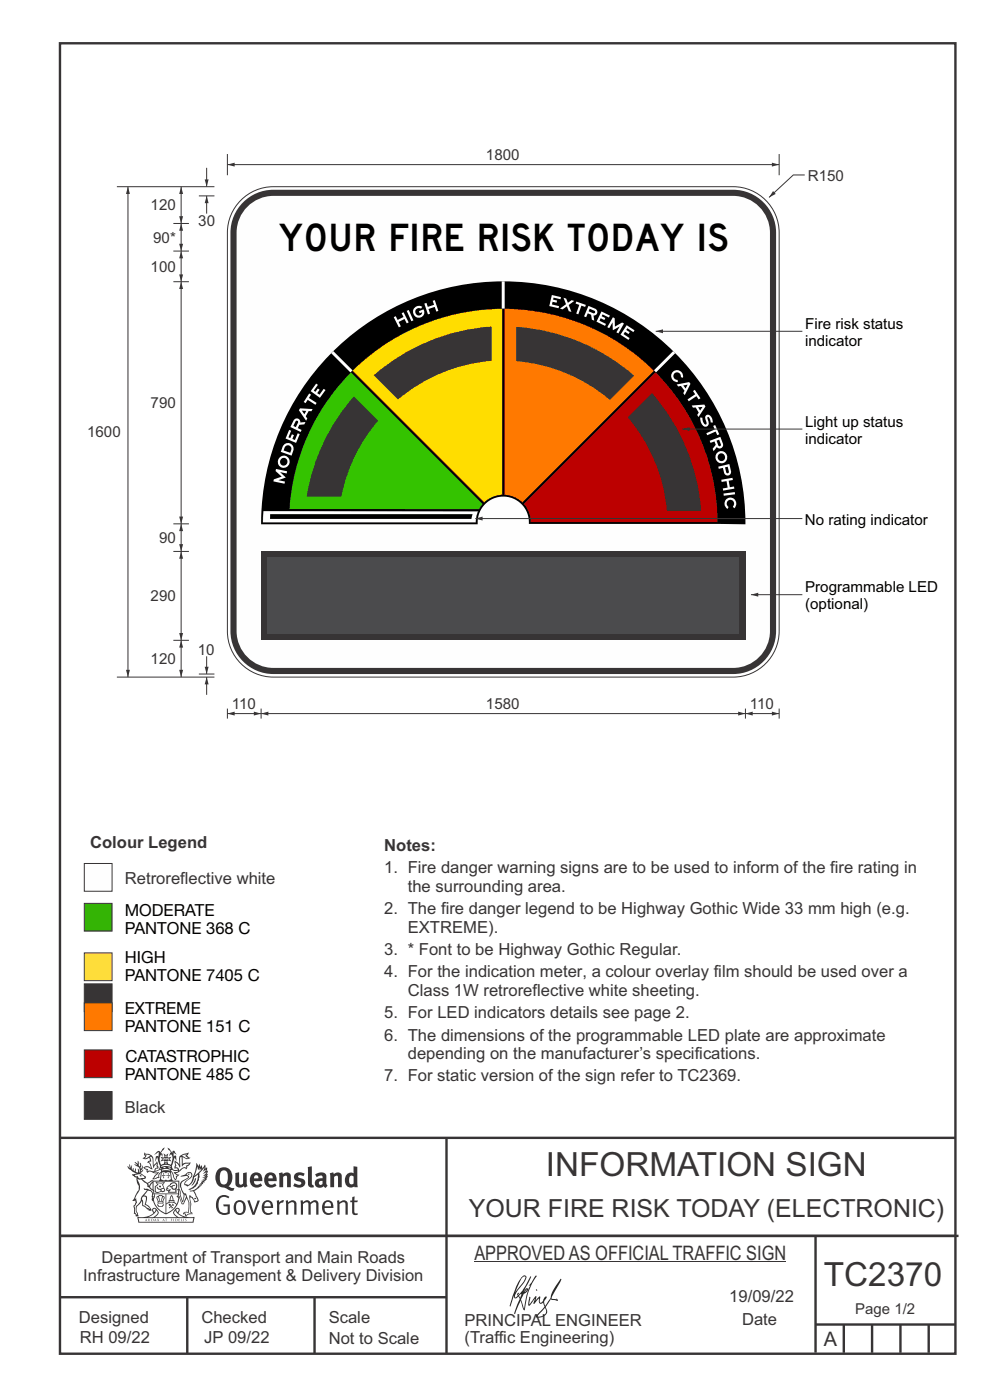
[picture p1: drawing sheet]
<svg xmlns="http://www.w3.org/2000/svg" width="210mm" height="297mm" viewBox="0 0 210 297" stroke-linecap="round" stroke-linejoin="round" font-family="sans-serif">
<path d="M17.9 208.7h5.9v5.9h-5.9z" fill-rule="evenodd" fill="#373435" stroke="#373435" stroke-width=".21"/>
<g fill="none" stroke="#373435" stroke-width=".51">
<path d="M12.7 9.2h190v278h-190zM12.7 241.4h190M94.7 241.4v45.8M12.7 275.2h82M12.7 262.2h190.1M39.7 275.2v12M66.7 275.2v12M173 262.1v24.9M173 281h29.6M179 281v6M185 281v6M191 281v6"/>
<path d="M197 281v6"/>
</g>
<g fill="#373435">
<path d="M47 248.4a2.55 2.55 0 0 0 0 2.7l.3 .2a.81 .81 0 0 0 1-1v-.5a1.04 1.04 0 0 0-1.1-1.5zM46.3 248.1a1.82 1.82 0 0 1 2.1-.2 1.82 1.82 0 0 1 .9 1.8 2.29 2.29 0 0 1-.8 2l.7 .3h.5l-.2 .6a2.87 2.87 0 0 1-2-.7 2.12 2.12 0 0 1-1.7-3.1z" fill-rule="evenodd"/>
<path d="M49.9 248.9l.8-.2v2a.46 .46 0 0 0 .3 .6 .46 .46 0 0 0 .6-.3v-2.1l.7-.2v2.4l.2 .5-.5 .3-.3-.3a1.02 1.02 0 0 1-1.2 .3 1.02 1.02 0 0 1-.6-1.1z" fill-rule="evenodd"/>
<path d="M54 249.5l-.1 .5h.9a.49 .49 0 0 0-.2-.6 .49 .49 0 0 0-.6 .1zM53.4 249.1a1.34 1.34 0 0 1 1.6-.2 1.34 1.34 0 0 1 .6 1.5v.2h-1.7a.77 .77 0 0 0 .5 .8 .77 .77 0 0 0 .9-.4l.3 .5a1.59 1.59 0 0 1-2 .2 1.59 1.59 0 0 1-.5-2.1z" fill-rule="evenodd"/>
<path d="M57 249.5l-.1 .5h1a.49 .49 0 0 0-.2-.6 .49 .49 0 0 0-.7 .1zM56.4 249.1a1.34 1.34 0 0 1 1.6-.2 1.34 1.34 0 0 1 .7 1.5v.2h-1.8a.77 .77 0 0 0 .5 .8 .77 .77 0 0 0 .9-.4l.4 .5a1.59 1.59 0 0 1-2.1 .2 1.59 1.59 0 0 1-.5-2.1z" fill-rule="evenodd"/>
<path d="M59.2 248.9l.7-.2 .1 .4a.95 .95 0 0 1 1-.3 .95 .95 0 0 1 .7 .8v2.3h-.8v-2.3a.46 .46 0 0 0-.8 .1v2.2h-.8z" fill-rule="evenodd"/>
<path d="M62.6 249.1a1.75 1.75 0 0 1 2-.1l-.2 .5-.6-.2a.43 .43 0 0 0-.6 .3l.4 .3a1.04 1.04 0 0 1 1.2 1.1 1.04 1.04 0 0 1-1.4 1l-1.2-.4 .3-.6 1 .4 .4-.4a.88 .88 0 0 0-1-.5l-.4-.2-.1-.4z" fill-rule="evenodd"/>
<path d="M65.3 247.6l.8-.2 .1 3.8 .3 .2 .1 .4a.88 .88 0 0 1-1 0 .88 .88 0 0 1-.3-1z" fill-rule="evenodd"/>
<path d="M67.8 250.6a.43 .43 0 0 0-.1 .7 .43 .43 0 0 0 .7-.1v-.7zM66.8 249.1a1.7 1.7 0 0 1 2.4 .1v1.9l.3 .4-.4 .5-.5-.4a1.03 1.03 0 0 1-1.7-.1 1.03 1.03 0 0 1 .8-1.5h.7v-.4a.8 .8 0 0 0-1.2 .1z" fill-rule="evenodd"/>
<path d="M70 248.9l.7-.2 .1 .4a.95 .95 0 0 1 1-.3 .95 .95 0 0 1 .7 .8v2.3h-.8v-2.3a.46 .46 0 0 0-.8 .1v2.2h-.8z" fill-rule="evenodd"/>
<path d="M74.3 249.5a1.48 1.48 0 0 0 0 1.7h.5l.2-.1v-1.5l-.3-.2zM75 247.4l.8 .1 .1 4.4h-.7l-.1-.2a1.26 1.26 0 0 1-1.4 0 1.26 1.26 0 0 1-.5-1.3 1.29 1.29 0 0 1 .4-1.4 1.29 1.29 0 0 1 1.4-.1z" fill-rule="evenodd"/>
<path d="M46.4 253.9a1.72 1.72 0 0 1 2.3 0l-.3 .3a1.24 1.24 0 0 0-1.4-.2 1.24 1.24 0 0 0-.6 1.4 1.49 1.49 0 0 0 1.2 1.9l.7-.1v-1.3h-.8l-.1-.4h1.3v1.9a1.93 1.93 0 0 1-2.2 0 1.93 1.93 0 0 1-.7-2.2l.2-.8z" fill-rule="evenodd"/>
<path d="M50.4 255.1a1.65 1.65 0 0 0 .2 2.2 .99 .99 0 0 0 1-1.4 .78 .78 0 0 0-.4-.8 .78 .78 0 0 0-.8 0zM50 254.9a1.33 1.33 0 0 1 1.6-.1 1.33 1.33 0 0 1 .5 1.4 1.31 1.31 0 0 1-1.3 1.6 1.31 1.31 0 0 1-1.2-1.6v-.6z" fill-rule="evenodd"/>
<path d="M52.5 254.7l.4-.1 .9 2.6 .8-2.5h.5l-1.1 3h-.5z" fill-rule="evenodd"/>
<path d="M56.3 255.2l-.2 .7h1.3a.7 .7 0 0 0-.3-.8 .7 .7 0 0 0-.8 .1zM55.9 255a1.22 1.22 0 0 1 1.5-.2 1.22 1.22 0 0 1 .5 1.5h-1.8a.93 .93 0 0 0 .5 1 .93 .93 0 0 0 1.1-.2l.2 .3a1.43 1.43 0 0 1-1.8 .1 1.43 1.43 0 0 1-.6-1.7z" fill-rule="evenodd"/>
<path d="M58.7 254.7l.4-.1 .1 .5 .4-.4 .6-.1-.2 .5a.66 .66 0 0 0-.8 .7v1.9h-.4z" fill-rule="evenodd"/>
<path d="M60.6 254.7l.4-.1 .1 .5a.94 .94 0 0 1 1-.5 .94 .94 0 0 1 .8 .8v2.3h-.5l-.1-2.5a.81 .81 0 0 0-1.2 .3v2.2h-.4z" fill-rule="evenodd"/>
<path d="M63.7 254.7l.5-.1 .1 .5 .4-.3a.78 .78 0 0 1 1.1 .3 .9 .9 0 0 1 1-.5 .9 .9 0 0 1 .8 .8v2.3h-.5l-.1-2.5a.67 .67 0 0 0-1.1 .3v2.2h-.5v-2.4l-.4-.3-.7 .4v2.3h-.5z" fill-rule="evenodd"/>
<path d="M69 255.2l-.1 .7h1.3a.7 .7 0 0 0-.3-.8 .7 .7 0 0 0-.9 .1zM68.7 255a1.22 1.22 0 0 1 1.5-.2 1.22 1.22 0 0 1 .5 1.5h-1.8a.93 .93 0 0 0 .4 1 .93 .93 0 0 0 1.2-.2l.1 .3a1.44 1.44 0 0 1-1.7 .1 1.44 1.44 0 0 1-.6-1.7z" fill-rule="evenodd"/>
<path d="M71.4 254.7l.5-.1 .1 .5a.94 .94 0 0 1 1-.5 .94 .94 0 0 1 .8 .8v2.3h-.5l-.1-2.5a.81 .81 0 0 0-1.2 .3v2.2h-.4z" fill-rule="evenodd"/>
<path d="M74.7 253.9l.5-.1v.9h.7l-.1 .3h-.6v2.2l.1 .2h.5l.1 .3a.75 .75 0 0 1-1.2-.6v-2.1h-.4v-.3h.4z" fill-rule="evenodd"/>
<path d="M30.8 244.9l1.1 .3-.9 .5h-.4l.6-.5zM31.8 245.4h.2a2.44 2.44 0 0 1 .4 1.9l.1 .5 .7-1-.1 .6 .3 .3a.57 .57 0 0 0-.6 .7l-1-.1-.5 .2 .2-.5-.8-.3 .7-.1 .9 .5 .1-.1-.6-1.3-.2-.2h.5zM30.7 244.4l-.1 .5 .2 .4-.6 .4a1.04 1.04 0 0 0 1.4-.1l.2 .6-.3 .1-.2 .4a.94 .94 0 0 1 .8 1.1l-.2-.1a1.16 1.16 0 0 0-1.5-.1l.3 .4 .4 .2 .1 .5 .2 .1 .1-.2a.94 .94 0 0 1 1.1 .2l.8 .1-1.2 1.2a1.13 1.13 0 0 0 1.2-.2l.4-.1-.1-.4 .5-.8a.83 .83 0 0 0-.6 1.1l-.3-.1-.7 .4 1.1-1.4-.5 .1-.5-.1 1.3-.5-.1-.1-.9 .4v-.3l.2-.2 .3 .1 .1-.3-.2-.4v-.6l-.1-.4-.7 1v-.7a1.42 1.42 0 0 0-1.6-1.8z" fill-rule="evenodd"/>
<path d="M38.5 245.2l.5-.2 .7-.1-.6 .3 .8 .5h-.3zM38.3 245.5l.2-.1 .1 2a1.69 1.69 0 0 1 1.6-.6l-.8 .5 .1 .5a1.1 1.1 0 0 0-1.5 .6l-.1-.5-.2-.2h-.5l.3-.4-.3-.7a1.42 1.42 0 0 1 .8 1.1l.2-.1zM37.1 246.2l.1 1-.2 .3 .1 .4h.5l.1 .2a.96 .96 0 0 1-1.1-.1l-.1 .1a1.06 1.06 0 0 0 1.3 .2v.1a.72 .72 0 0 1-1 .2l.3 .5 .6 .2-.4 .2-.1 .6-.2-.3-.4-1.1-.4-.4 .4 .9a1.54 1.54 0 0 0 .7 1.2l.2-.3a.58 .58 0 0 1 .4-.8l.2-.1h-.3l-.5-.3 .9-.5a.93 .93 0 0 1 1.2-.5v.2l.2-.2 .1-.5a.99 .99 0 0 0 .7-.8l-1.3 .1-.3 .2-.1-1.4 .9 .4 .9-.3h-.4l-.5-.4 .4-.7-.6 .2a1.46 1.46 0 0 0-1.4 2.1v.4l-.2-.4z" fill-rule="evenodd"/>
<path d="M35.6 248.9l.2 .1-.1 .3 .4 .1h-.4v.6l-.1-.6h-.3l.3-.1z" fill-rule="evenodd"/>
<path d="M34.6 248.9l.2 .1v.3l.3 .1h-.3l-.1 .6v-.6h-.4l.4-.1z" fill-rule="evenodd"/>
<path d="M34.3 248.8a.57 .57 0 0 1 .9 .2 .57 .57 0 0 1 .9-.2l.2 1.4h-.2a.57 .57 0 0 1-.9 0 .69 .69 0 0 1-1.1 0zM34.2 248.1l-.3 2.1-.2 .4h3l-.2-.4-.3-2.1h-.2v.2l-.8-.1-.8 .1v-.2z" fill-rule="evenodd"/>
<path d="M34.2 252.4a.3 .3 0 0 0 .6 0 .3 .3 0 0 0-.6 0zM33.3 250.9l.3 .3-.3 .4a.79 .79 0 0 0 0 1.3l.8-.2-.1-.3a.55 .55 0 0 1-.7-.6l.1-.1 .2 .3 .3 .2 .8-.2-.4-.7 .4-.4-.7 .2zM33 250.7l1.1 .2 .9-.2-.4 .6 .4 1.2a.56 .56 0 0 1-.8 .3l-.2 .1a.73 .73 0 0 1-.9 .1 .73 .73 0 0 1-.3-1v-.4l.6-.4z" fill-rule="evenodd"/>
<path d="M35.6 251.8l.7-.4a.58 .58 0 0 1 1-.1 .58 .58 0 0 1-.4 .9l-.3-.3a.43 .43 0 0 1 .6-.4 .57 .57 0 0 0-.8 .2l-.2-.1-.3 .1 .4 .2a.55 .55 0 0 0 .9 .4v.5h-1.3l.3-.4-.1-.1-.6 .1 .2-.3-.2-.1zM35.4 251.8l-.1 .2a.39 .39 0 0 0 .2 .6h.3l-.2 .4h1.9l-.1-.8a.86 .86 0 0 0-.1-1.3 .86 .86 0 0 0-1.3 .4z" fill-rule="evenodd"/>
<path d="M36 254.8h.8v.2h-.8zM36.4 253.8l.2 .8h-.4zM36.4 253.5l-.3 .5-.1 .6h-.2v.4l-.7 .4 .2 .1a1.48 1.48 0 0 1 2.1 .2l.2-.1-.6-.5v-.5h-.2l-.1-.6z" fill-rule="evenodd"/>
<path d="M35.8 255.4l.4 .1 .1 .3 .3-.2-.2-.2a.38 .38 0 0 1 .5 .5l-.2-.2-.3 .2 .3 .2-.3 .3-.1-.4-.4 .4-.1-.2 .4-.3-.1-.1-.2 .1z" fill-rule="evenodd"/>
<path d="M34.5 254h.2v.2l-.2 .6h-.2zM33.6 255.3h.9v.2a.55 .55 0 0 1-.8 .4v-.2l-.2-.1zM33.4 254h.2l.2 .8h-.2zM33.6 255l.8-.1 .1 .2h-.8zM33.8 253.7h.5l-.2 1.1h-.1zM33.3 253.8l-.1 .3 .3 1.1a.48 .48 0 0 0-.1 .6 .48 .48 0 0 0 .5 .2h.5a.49 .49 0 0 0 .2-.8l.3-1.1-.1-.3a1.42 1.42 0 0 0-1.5 0z" fill-rule="evenodd"/>
<path d="M33.7 251.5l.4 .1 .1 .3h-.3z" fill-rule="evenodd"/>
<path d="M41.3 250.1l.3-.2-.2 .8-.6 .8h-.2l.5-.7z" fill-rule="evenodd"/>
<path d="M39.7 249l.3-.2 .5 .2a.88 .88 0 0 1-.6 1.1 1.22 1.22 0 0 0-.8 1.3l.5 .2a.72 .72 0 0 0 .9-.4l.5-.8 .2-.6 .8-.6v.2a2.85 2.85 0 0 1-2 2.9l.1 .1a2.13 2.13 0 0 0 1.9-1.5v-.3a2.01 2.01 0 0 0 .3-1.7l1.1-1.3-.4 1 .7-.5-.7 1 .8-.4-.8 .8 .7-.2-.9 .6 .8-.1-.8 .4h.7l-.8 .3 .3 .2h-.4l.2 .3h-.4l.2 .3h-.4l.1 .2h-.1a2.16 2.16 0 0 1-2 1.1l.1 .2 .4-.1a.76 .76 0 0 1 .7 .8l.5 1.2-.6 .2a1.45 1.45 0 0 0-1.1-1.3l.2 1.8-.1 1.8 .4 .3a1.07 1.07 0 0 0-1.2 .4v-.3l-.5-.2a.87 .87 0 0 1 1.1-.1v-.7a4.4 4.4 0 0 0-.6-3.1l-.1-.3h-.2a2.16 2.16 0 0 1-.7-2.2l.3-.4 1.2-.7a.55 .55 0 0 0-.4-.8zM37.8 252.4a.76 .76 0 0 1 .3 1.1l.6 1.6 .4-1.7 .2 .1a.61 .61 0 0 1-.1 .9l-.3 .8-.2 .1-.7-1.6-.3 .1a1.18 1.18 0 0 0 .1-1.4zM41.8 247.5l.2 .7 .3-.5v.6l.4-.5a1.9 1.9 0 0 1-1.2 1.4l-.3 .3zM38.2 249.6l1.4-.2 .2 .2v.3l-.5 .2a1.26 1.26 0 0 0-.9 1.9l.2 .7a1.84 1.84 0 0 1 .1 2.1l-.4-1.4a.96 .96 0 0 0-.4-1.2l-.4 .2a.78 .78 0 0 1 0 1.3l.1 .3h.4l.4 1.1a.38 .38 0 0 0 .2 .4 .38 .38 0 0 0 .4-.1l.6-1.2a2.94 2.94 0 0 1 .4 2.5l-.1 .4h-.8l-.3 .4v.2l.4-.1 .1 .4 .2 .1a1.02 1.02 0 0 1 1.3-.5v-.4l-.3-.1 .1-1.8-.3-1.3h.1a1.14 1.14 0 0 1 .8 1 .63 .63 0 0 0 .8-.2 .63 .63 0 0 0-.2-.9l-.6-1.2 .9-.6 .2-.4h.3l-.1-.2h.4l-.1-.3h.3l-.1-.3 .5-.1-.2-.2 .6-.4v-.2h-.2l.4-.5h-.3l.3-.5-.4 .1 .4-.5v-.3l-.3 .2 .2-.7-.1-.2-.4 .3v-.8l-.6 .8-.2-.8-.2 .5-.3-.7-.1 .6-.5-.8-.1 1.4-.6 1.8a1.81 1.81 0 0 1-1 1.5l-.6-.2a1.75 1.75 0 0 1 1.1-1.2 .75 .75 0 0 0 .1-1.3 .75 .75 0 0 0-1.2 .4z" fill-rule="evenodd"/>
<path d="M41.2 254.1h.3l.2 .2-.4 .1z" fill-rule="evenodd"/>
<path d="M29.4 258.4h11.6l-.1 .8h-11.4zM31.3 258.2l.5-.1a2.48 2.48 0 0 0 1.4-1.3l.3 .5-.5 .6-.5 .3zM32.5 256.6l.3-.2 .2 .1-.3 .7zM37.2 256.8a2.65 2.65 0 0 0 1.8 1.4h-1.1l-.5-.3-.5-.6zM37.4 256.5l.2-.1 .3 .2-.3 .6zM29.2 258.2l.1 1.2h11.8l.2-1.1-.2-.1a4.1 4.1 0 0 1-3.3-.9l.3-.4-.1-.6a1.06 1.06 0 0 0-1.3 1l.2 .4 .6 .5h-4.7l.3-.1a.84 .84 0 0 0 .6-.8 .84 .84 0 0 0-.5-.8l-.3-.2h-.5l-.1 .6 .3 .4a4.2 4.2 0 0 1-3.4 .9z" fill-rule="evenodd"/>
<path d="M31 258.7l.1 .2h-.2zM31 258.5l-.3 .6 .4-.2 .2 .2z" fill-rule="evenodd"/>
<path d="M31.3 258.6h.3v.4a.25 .25 0 0 0 .2-.1 .25 .25 0 0 0-.1-.3h.1a.29 .29 0 0 1 0 .4 .29 .29 0 0 1-.4 0 .29 .29 0 0 1 0-.4z" fill-rule="evenodd"/>
<path d="M32.2 258.6a.22 .22 0 0 1 .3 .2 .22 .22 0 0 1-.3 .2zM32 258.6l.1 .4a.33 .33 0 0 0 .4 0 .33 .33 0 0 0 0-.4 .33 .33 0 0 0-.5 0z" fill-rule="evenodd"/>
<path d="M32.9 258.7l.1 .2h-.2zM32.9 258.5l-.2 .6 .3-.2 .2 .2z" fill-rule="evenodd"/>
<path d="M33.3 258.6h.2l.1 .1 .2-.1-.2 .2 .2 .3-.3-.3-.1 .3h-.1l.2-.3z" fill-rule="evenodd"/>
<path d="M34.7 258.7l.1 .2h-.2zM34.7 258.5l-.3 .6 .4-.2 .2 .2z" fill-rule="evenodd"/>
<path d="M35 258.5h.5l-.2 .1v.5h-.2l.1-.5z" fill-rule="evenodd"/>
<path d="M36.2 258.6l.3-.1-.1 .1v.2h.1h-.1v.3h-.2z" fill-rule="evenodd"/>
<path d="M36.7 258.6h.2v.5h-.2z" fill-rule="evenodd"/>
<path d="M37.3 258.6a.22 .22 0 0 1 .3 .2 .22 .22 0 0 1-.3 .2zM37.1 258.6v.4a.33 .33 0 0 0 .5 0 .33 .33 0 0 0 0-.4 .33 .33 0 0 0-.5 0z" fill-rule="evenodd"/>
<path d="M37.8 258.6l.4-.1-.2 .1v.2h.1h-.1v.2l.2 .1h-.4z" fill-rule="evenodd"/>
<path d="M38.4 258.6h.2l-.1 .4 .2 .1h-.3z" fill-rule="evenodd"/>
<path d="M38.9 258.6h.2v.5h-.2z" fill-rule="evenodd"/>
<path d="M39.3 258.6h.2h-.1l.2 .3-.2 .2-.1-.1v-.1l.2 .1z" fill-rule="evenodd"/>
<path d="M34.2 247.4a1.51 1.51 0 0 1 2 .2 2.67 2.67 0 0 0-2.1 0zM35.7 247.6l.4 .1 .1 .3-.4-.1zM34.6 247.6h.5l.1 .2h-.4zM34 247.8l.3 .2h-.3zM34.9 246.9l.3-.2 .3 .2zM34.9 245.6l.2 .1v.3h-.2zM35 245.1l.2 .2 .2-.2-.1 .3h-.2zM35.1 246.3h.2l.1 .4-.2-.2-.2 .2zM35.3 245.7l.2-.1v.4h-.2zM34.4 245.7h.3l.1 .3-.4 .1 .2-.2zM35.7 245.7h.3l-.2 .2 .2 .2-.4-.1zM32.7 244.9l1-.5-.1 1-.2-.2-.3 .2-.3 1.1 .5-1 .3 .9a1.84 1.84 0 0 1 .2 1.7l.4 .1a2.48 2.48 0 0 1 2.2 0l.2-.2-.2-.7 .7-1.8 .4 .7-.2-1-.2-.1-.2 .3v-.9l.6 .4-.6-.8-.3 .1-.1 .4-.5-.9-.5-.3 .2 .5 .6 .5-.5 .8 .4-.4a2.06 2.06 0 0 1 0 2.3l-.5-.2-.2-.6 .1-.1 .8 .2-.4-.5 .4-.5-.7 .2-.2-.2 .2-.7-.5 .4-.5-.4 .2 .7-.2 .2-.7-.2 .4 .5-.4 .5 .8-.2 .1 .1-.2 .6-.5 .2a2.02 2.02 0 0 1 0-2.2l.3 .5-.1-.7-.3-.1 .8-1.2-.4 .3-.5 .8-.2-.3a.8 .8 0 0 0-.8 .5z" fill-rule="evenodd"/>
<path d="M29.2 250.1l.3 .1a.61 .61 0 0 1 .8 .4l.3 .2a.8 .8 0 0 1 .6 1l.4 .1 .5 .5a1 1 0 0 1 .5 1.1l-.1 .7v-.5h-.1a.96 .96 0 0 0-.8-1.3l-.2-.2h-.7l-.1-.1-.1 .1 .1 .3h.6l-1.2 1.3-.2 1-.4 .6a1.33 1.33 0 0 0-.5 1.8l.2 .5a1.26 1.26 0 0 1-.5-1.5l-.1-.3a1.56 1.56 0 0 0 .4-1.7l-.3 .2 .2-.5a3.2 3.2 0 0 0 .7-3zM30.4 253.9h.4a2.06 2.06 0 0 1-.1 1.6l.7 .5 .4 .4-.6-.1-.8-.6-.1-.9a.51 .51 0 0 1 .1-.9zM28.6 249.3a1.52 1.52 0 0 1 2.1 .5l-1.1 .2-.2-.1-.1-.4h-.5zM27.5 247v.8l-.3-.4h-.1a3.1 3.1 0 0 0 1.9 1.6l-1 .1 .5 .6 .5 .1 .1 1.1a1.84 1.84 0 0 1-.3 2.5l-.4 .9-.3 .4 .2 .1 .4-.1 .1 .4-.2 .5-.3 .2 .1 1.7h.2l.3 .5 .1 .1 .4-.1-.1-.5a1.3 1.3 0 0 1-.1-1.7l.9-1 .1 1.1 .6 .2 .5 .5 .1-.1 .2 .3h.5a1.85 1.85 0 0 0-1.2-1.4l.1-.3a1.39 1.39 0 0 0 0-1.4l-.5-.1 .5-.5a.66 .66 0 0 1 .9-.4 .66 .66 0 0 1 .3 .9l-.1 .4 .2-.1v.2l-.1 .3 .2 .5 .1-.3a2.24 2.24 0 0 0 .1-2.2 .73 .73 0 0 1-.7-.7 .73 .73 0 0 1 .6-.7v-.2a.94 .94 0 0 0-.9 .8 .48 .48 0 0 1-.1-.6 .48 .48 0 0 1 .5-.2l.5-.3a.51 .51 0 0 0-.8 .2l-.5 .2-1-.8h.6l.2-.5-1.2-.7 .5-.5v-.3l-.5 .4 .1-.2a.69 .69 0 0 0 .2-1v.4l-.2 .3v-1.1l-.3-.2 .1 .6-.1 .2-.4-1.3v.7l-.6-.4 .5 .7-.6-.2 .3 .3a1 1 0 0 1 .7 1.4l-.2-.8v.9l-.5-.2v-.8l-.2 .7-.2-.1-.1-.6-.2 .4-.2-.2 .1-.7-.2 .5z" fill-rule="evenodd"/>
<path d="M29.6 249.4l.2-.1 .3 .2z" fill-rule="evenodd"/>
<path d="M32.4 250.5h5.6v2l-.2-.1v-1.7h-5.2v2.5h5.2v-.8l.1 .2-.1 1.1v-.3h-2.5v4a4.1 4.1 0 0 0 2.6-3.6l.1-.1a4 4 0 0 1-2.8 3.9 4.2 4.2 0 0 1-2.8-4.7l.1 1.2 .1-.1a3.8 3.8 0 0 0 2.5 3.4v-4h-2.5l-.2-.9z" fill-rule="evenodd"/>
<circle cx="40" cy="249.1" r=".17"/>
</g>
<path d="M100.6 267.7h66.2" fill="none" stroke="#373435" stroke-width=".21"/>
<g fill="#252726">
<path d="M111.6 273.7l.2-.2-.5 .7zM110.4 274.5l.3 .1-.3 .7-.3-.4zM110.9 270.9l.5-.1a9.3 9.3 0 0 1-2 3.2l-.1 .2 1-2.5zM110.6 271a14.7 14.7 0 0 0-2.2 4.9l-.3 1.2 .1 .1 .8-2.4a.42 .42 0 0 0 .2 .7 .42 .42 0 0 0 .6-.3l.2-.2 .2 .6-1.1 3.1h.2l1.1-2.8 .6 1.9 .2 .2 .2-.5a13.5 13.5 0 0 1 2-6.2l.5-.5-.2-.2-1.6 2.1 .4-.1a14.9 14.9 0 0 0-1.3 5.1l-.4-1.2a1.39 1.39 0 0 1 .2-1.8l.1-.2a.92 .92 0 0 0 .8-1.2 .75 .75 0 0 0-.7 .7l-.2 .2 1.6-3.4h-.1l-.4 .7a10.5 10.5 0 0 1-2.2 3.2l.2-.4a.32 .32 0 0 0-.4 .2 .32 .32 0 0 0 .1 .4l-.5 .4a3.2 3.2 0 0 1 1.1-2.3l.5-.6a2.49 2.49 0 0 0 .7-1.6l-.3-.2z" fill-rule="evenodd"/>
<path d="M115.6 277.5a1.15 1.15 0 0 1 .1 1.3 1.15 1.15 0 0 1-1.2 .5h-.5zM112.3 275.1l-.3 1.7 .3 .2 1.2-1.5-.3 1.1 1.1-1.2a.94 .94 0 0 0 .4 1.2l.5-.3 .3 .9-1.2 1.3a.98 .98 0 0 0-.5 1 1.9 1.9 0 0 0 2.3-1.3l-.1-.3a1.02 1.02 0 0 1 .3-1.4l.5-.9 1.5 .3-.2-.5v.3l-1.1-.2v-.2l2-3.6 .1-.3-.1-.1-1.8 2.7a6.6 6.6 0 0 1-1.5 3l-.2-.2a1.01 1.01 0 0 1 .4-1.4l.1-.2-.3-.2-.3 .5-.2 .5-.5 .4-.2-.4 .1-.9-.2-.1-.8 .9 .2-.9h-.1l-1.4 1.7 .2-1.4v-.1z" fill-rule="evenodd"/>
<path d="M113.7 273.5l.3 .3h-.3z" fill-rule="evenodd"/>
</g>
<path d="M12.6 262.2h190.7" fill="none" stroke="#373435" stroke-width=".51"/>
<path d="M17.9 231.6h5.9v5.9h-5.9z" fill-rule="evenodd" fill="#373435" stroke="#373435" stroke-width=".21"/>
<path d="M17.9 222.7h5.9v5.9h-5.9z" fill="#ad0909" stroke="#373435" stroke-width=".21"/>
<path d="M17.9 212.7h5.9v5.9h-5.9z" fill="#f78100" stroke="#373435" stroke-width=".21"/>
<path d="M17.9 202.2h5.9v5.8h-5.9z" fill="#fedd3a" stroke="#373435" stroke-width=".21"/>
<path d="M17.9 191.6h5.9v5.9h-5.9z" fill="#64bf30" stroke="#373435" stroke-width=".21"/>
<path d="M17.9 183.2h5.9v5.9h-5.9z" fill-rule="evenodd" fill="#fefefe" stroke="#373435" stroke-width=".21"/>
<path d="M50.7 42.9a9.7 9.7 0 0 1 7.3-3.3h97.5a9.8 9.8 0 0 1 9.8 9.8v84.5a9.8 9.8 0 0 1-9.8 9.7h-97.5a9.8 9.8 0 0 1-9.8-9.7v-84.5a9.7 9.7 0 0 1 2.5-6.5z" fill="none" stroke="#373435" stroke-width=".21"/>
<path d="M51.6 42.9a9.1 9.1 0 0 1 6.4-2.6h97.5a9.1 9.1 0 0 1 9.1 9.1v84.5a9.1 9.1 0 0 1-9.1 9.1h-97.5a9.1 9.1 0 0 1-9.1-9.1v-84.5a9.1 9.1 0 0 1 2.7-6.5z" fill-rule="evenodd" fill="#373435"/>
<path d="M52.5 43.8a7.8 7.8 0 0 1 5.5-2.2h97.5a7.8 7.8 0 0 1 7.8 7.8v84.5a7.8 7.8 0 0 1-7.8 7.8h-97.5a7.8 7.8 0 0 1-7.8-7.8v-84.5a7.8 7.8 0 0 1 2.3-5.6z" fill-rule="evenodd" fill="#fefefe"/>
<path d="M48.2 34.9h117.1" fill="none" stroke="#373435" stroke-width=".21"/>
<g fill="#373435">
<path d="M163.7 34.5l1.6 .4-1.6 .4z"/>
<path d="M48.2 34.9l1.6-.4v.8z"/>
</g>
<path d="M165.3 32.7v4.5" fill="none" stroke="#373435" stroke-width=".21"/>
<path d="M71.6 73.7a51.4 51.4 0 0 1 55.6-9.8 51.4 51.4 0 0 1 30.9 47.3l-45.9-.1a5.4 5.4 0 0 0-5.5-5.7 5.4 5.4 0 0 0-5.4 5.8h-45.9a51.3 51.3 0 0 1 16.2-37.5z" fill="#000"/>
<path d="M55.8 108.4h45.6l-.3 1.3-.1 1.2h-45.2z" fill="#fff"/>
<path d="M55.9 108.4l45.5 .1-.4 1.2-.1 1.1h-45.1zM55.8 108.4l-.1 2.5h45.3l.1-1.2 .4-1.3z" fill="#000"/>
<path d="M74.7 78.7a45.5 45.5 0 0 1 31.9-13.2v39.5a5.8 5.8 0 0 0-3.9 1.6z" fill="#fd0"/>
<path d="M74.8 78.7a45.4 45.4 0 0 1 31.7-13.2v39.5a5.8 5.8 0 0 0-3.8 1.6zM74.7 78.7l28 28a5.8 5.8 0 0 1 3.9-1.7v-39.5a45.5 45.5 0 0 0-31.9 13.2z" fill="#000"/>
<path d="M107 65.5a45.5 45.5 0 0 1 31.8 13.2l-28 27.9a5.8 5.8 0 0 0-3.8-1.6z" fill="#ff7900"/>
<path d="M107 65.5a45.5 45.5 0 0 1 31.7 13.2l-27.9 27.9a5.8 5.8 0 0 0-3.8-1.6zM106.9 65.5v39.5a5.8 5.8 0 0 1 3.9 1.7l28-28a45.5 45.5 0 0 0-31.9-13.2z" fill="#000"/>
<path d="M111.1 106.9l28-27.9a45.5 45.5 0 0 1 13.1 31.8h-39.6a5.8 5.8 0 0 0-1.5-3.9z" fill="#bc0000"/>
<path d="M139.1 79a45.5 45.5 0 0 1 13.1 31.7h-39.6a5.8 5.8 0 0 0-1.5-3.8zM111 106.9a5.8 5.8 0 0 1 1.5 3.9h39.8a45.5 45.5 0 0 0-13.2-31.9z" fill="#000"/>
<path d="M74.5 79l27.9 27.9-.8 1.1h-40.2a45.2 45.2 0 0 1 13.1-29z" fill="#34c300"/>
<path d="M74.5 79l27.9 27.9-.8 1.1h-40.2a45.2 45.2 0 0 1 13.1-29zM74.5 78.9a45.3 45.3 0 0 0-13.1 29.1l40.3 .1 .8-1.2z" fill="#000"/>
<g fill="#fff">
<path d="M58.5 99.5l2.4 .5-.1 .4-1.4-.2 1.2 1.1-1.6 .6 1.4 .3v.4l-2.4-.5 .1-.4 1.7-.6-1.3-1.2z"/>
<path d="M61.3 91.2l.5 .2-.6 1.4 .4 .1 .3-.8 .5 .2-.4 .8 .6 .2 .6-1.4 .4 .2-.8 1.9-2.2-1z"/>
<path d="M65.6 83.5l.4 .2-.5 .7 1.7 1.1-.3 .4-1.6-1.1-.5 .7-.4-.2z"/>
<path d="M67.1 81.4l.3 .2-.8 1.3 .3 .2 .5-.7 .4 .3-.5 .7 .5 .3 .9-1.2 .3 .3-1.1 1.6-2-1.4z"/>
<path d="M83.5 67.3l.4-.2 .4 .8 1.3-.6-.4-.9 .4-.2 1.1 2.2-.4 .2-.5-.9-1.2 .6 .4 .9-.4 .2z"/>
<path d="M86.3 66l.4-.2 1 2.2-.4 .2z"/>
<path d="M88 65.2a1.26 1.26 0 0 1 1.6-.1l-.3 .4a.77 .77 0 0 0-1.1 .2 .77 .77 0 0 0 .3 1.1 .77 .77 0 0 0 1-.4v-.2l-.5 .3-.1-.5 .9-.4a1.21 1.21 0 0 1-.4 1.6 1.21 1.21 0 0 1-1.6-.3 1.21 1.21 0 0 1 .2-1.7z"/>
<path d="M90 64.4l.5-.1 .2 .8 1.4-.4-.3-.9 .4-.1 .8 2.3-.4 .1-.4-1-1.3 .5 .3 .9-.4 .2z"/>
<path d="M117.1 62.6l1.9 .4-.1 .5-1.5-.4-.1 .5 .9 .2-.1 .4-.9-.2-.1 .6 1.5 .3-.1 .5-2-.5z"/>
<path d="M119.5 63.2l.6 .1 .4 .9 .8-.5 .5 .1-1.2 .9 .6 1.5-.5-.2-.5-1-.9 .6-.5-.1 1.3-1z"/>
<path d="M122.2 64l2.1 .7-.2 .4-.8-.3-.6 1.9-.5-.2 .7-1.8-.8-.3z"/>
<path d="M127.6 66.1l1.8 .8-.2 .5-1.4-.7-.2 .4 .8 .4-.2 .4-.8-.4-.2 .5 1.3 .7-.2 .4-1.8-.9z"/>
<path d="M130 67.3l.4 .2v1.8l1.6-.9 .4 .2-1.2 2.1-.4-.2 .7-1.2-1.5 .8-.1-1.7-.7 1.2-.4-.2z"/>
<path d="M132.9 69l1.7 1.1-.3 .4-1.2-.9-.3 .4 .8 .5-.3 .4-.7-.5-.3 .5 1.3 .8-.3 .4-1.7-1.1z"/>
<path d="M142.8 78.8a1.29 1.29 0 0 1 1.5-.1 1.29 1.29 0 0 1 .6 1.4l-.5-.1a.81 .81 0 0 0-.6-1 .81 .81 0 0 0-1 .8 .81 .81 0 0 0 .9 .8l.1 .5a1.29 1.29 0 0 1-1.3-.8 1.29 1.29 0 0 1 .3-1.5z"/>
<path d="M147 83l.4-.3 1.2 1.8-.4 .2-.5-.7-1.6 1.1-.3-.4 1.7-1.1z"/>
<path d="M148.6 88.6h.4a1.21 1.21 0 0 0 .8 1.4l.1-.2a1.99 1.99 0 0 1-.1-1.7 1.09 1.09 0 0 1 1.4 1.3v.3l-.5-.1-.2-.9-.3-.3-.2 .3a1.51 1.51 0 0 1 0 1.8 1.18 1.18 0 0 1-1.4-1.3z"/>
<path d="M151.3 90.4l.4-.2 .9 1.9-.5 .2-.3-.8-1.8 .8-.2-.4 1.8-.8z"/>
<path d="M153 101.8l2.4-.4 .1 .4-.9 .2 .2 1.4 .9-.2 .1 .5-2.4 .4-.1-.5 1.1-.2-.3-1.3-1 .1z"/>
<path d="M153.5 104.7l2.4-.3v.5l-2.4 .3z"/>
<path d="M154.2 105.8a1.28 1.28 0 0 1 1.7 .3 1.28 1.28 0 0 1-.2 1.7l-.3-.3a.81 .81 0 0 0 .1-1.2 .81 .81 0 0 0-1.2 .1 .81 .81 0 0 0 .2 1.2l-.2 .4a1.31 1.31 0 0 1-.1-2.2z"/>
<path d="M58.9 97.9a1.3 1.3 0 0 1 2.6 0 1.3 1.3 0 0 1-2.6 0zM59.4 97.9a.81 .81 0 0 0 1.6 0 .81 .81 0 0 0-1.6 0z"/>
<path d="M60.2 94.4a1.2 1.2 0 0 1 1.5-.2 1.2 1.2 0 0 1 .5 1.4l-.4 1.1-2.2-.8zM60.6 94.7l-.4 .9 1.4 .5 .2-.6a.75 .75 0 0 0-.3-.9 .75 .75 0 0 0-.9 .1z"/>
<path d="M62.4 89a.74 .74 0 0 1 .9-.2 .74 .74 0 0 1 .4 .8l1.1-.1-.2 .5-1.1 .1-.3 .7 .8 .4-.2 .4-2.2-1zM62.8 89.3l-.6 1.1 .6 .2 .4-1-.1-.3z"/>
<path d="M63.6 86.6l2.7 .2-.2 .4h-.6l-.6 1.1 .3 .5-.3 .4-1.5-2.2zM64 87.1l.6 .8 .4-.7z"/>
<path d="M124.8 64.9l1.4 .6a.75 .75 0 0 1 .5 .9 .75 .75 0 0 1-.8 .5l.2 1.1-.6-.2-.1-1-.7-.3-.4 .8-.4-.2zM125.1 65.5l-.2 .5 .9 .5a.3 .3 0 0 0 .4-.2 .3 .3 0 0 0-.1-.4z"/>
<path d="M143.5 81.6l2.7-.5 .3 .3-1.2 2.4-.4-.4 .3-.5-.8-1-.5 .1zM144.9 81.8l.5 .6 .5-.8z"/>
<path d="M146.7 86l2.7-.2 .2 .4-1.4 2.3-.3-.5 .3-.5-.6-1.1-.6 .1zM148.1 86.4l.4 .7 .5-.8z"/>
<path d="M150.5 93.5l2.3-.8 .5 1.4a.75 .75 0 0 1-.3 .9 .75 .75 0 0 1-.9-.2l-.7 .9-.2-.5 .6-.8-.2-.8-.9 .4zM152 93.5l.4 1a.3 .3 0 0 0 .3 .2 .3 .3 0 0 0 .2-.4l-.4-1z"/>
<path d="M151.8 97a1.28 1.28 0 0 1 2.5 0 1.28 1.28 0 0 1-2.5 0zM152.2 97a.81 .81 0 0 0 1.6 0 .81 .81 0 0 0-1.6 0z"/>
<path d="M152.4 99l2.3-.6 .4 1.5a.75 .75 0 0 1-.6 1 .75 .75 0 0 1-.9-.6l-.3-1-.8 .2zM153.8 99.1l.2 1.1a.3 .3 0 0 0 .4 .2 .3 .3 0 0 0 .2-.4l-.2-1z"/>
</g>
<path d="M106.7 59.7v5.8M70.5 74.7l4.1 4.1M143 74.7l-4.1 4.1" fill="none" stroke="#fff" stroke-width=".62" stroke-linecap="butt"/>
<path d="M170.7 37.1h-2.4l-5.2 4.8" fill="none" stroke="#373435" stroke-width=".21"/>
<path d="M164 40.5l.5 .6-1.4 .8z" fill="#373435"/>
<path d="M139.1 70.3h31.1" fill="none" stroke="#373435" stroke-width=".21"/>
<path d="M139.1 70.3l1.5-.4v.8z" fill="#373435"/>
<path d="M100.8 110h69.4" fill="none" stroke="#373435" stroke-width=".21"/>
<path d="M100.8 110l1.6-.4v.8z" fill="#373435"/>
<path d="M159.3 126.2h10.9" fill="none" stroke="#373435" stroke-width=".21"/>
<path d="M159.3 126.2l1.5-.5v.9z" fill="#373435"/>
<g fill="#373435">
<path d="M79.3 79.6a42.5 42.5 0 0 1 25-10.3v7.3a35.3 35.3 0 0 0-19.9 8.2z"/>
<path d="M55.4 117h102.7v18.8h-102.7z"/>
</g>
<path d="M57.3 109.1h42.9l-.2 1h-42.7z" fill="#000"/>
<g fill="#373435">
<path d="M75.1 84.1l5.1 5.1a35.2 35.2 0 0 0-7.8 16.1h-7.3a42.4 42.4 0 0 1 10-21.2z"/>
<path d="M109.5 69.3a42.4 42.4 0 0 1 25 10.4l-5.2 5.1a35.2 35.2 0 0 0-19.8-8.2z"/>
<path d="M133.1 88.5l5.2-5.1a42.4 42.4 0 0 1 10.4 25h-7.2a35.2 35.2 0 0 0-8.4-19.9z"/>
</g>
<path d="M56.8 118.2h99.9v16.2h-99.9z" fill="#4b4b4d"/>
<path d="M144.7 91h25.5" fill="none" stroke="#373435" stroke-width=".21"/>
<path d="M144.7 91l1.6-.4v.8z" fill="#373435"/>
<path d="M27.1 39.6v104M48.2 32.7v4.5M24.8 143.6h20.7M42.2 143h3.3" fill="none" stroke="#373435" stroke-width=".21"/>
<g fill="#373435">
<path d="M26.7 142.1h.9l-.5 1.5z"/>
<path d="M27.1 39.6l.5 1.5h-.9z"/>
</g>
<path d="M43.8 35.6v4M36.8 135.8h3.3" fill="none" stroke="#373435" stroke-width=".21"/>
<path d="M43.4 38.1h.9l-.5 1.5z" fill="#373435"/>
<path d="M42.2 41.6h3.3M43.8 41.6v3.7" fill="none" stroke="#373435" stroke-width=".21"/>
<path d="M43.8 41.6l.5 1.5h-.9z" fill="#373435"/>
<path d="M38.4 117v18.8" fill="none" stroke="#373435" stroke-width=".21"/>
<g fill="#373435">
<path d="M38 134.3h.8l-.4 1.5z"/>
<path d="M38.4 117l.4 1.5h-.8z"/>
</g>
<path d="M38.4 135.8v7.8" fill="none" stroke="#373435" stroke-width=".21"/>
<g fill="#373435">
<path d="M38.4 135.8l.4 1.6h-.8z"/>
<path d="M38 142.1h.8l-.4 1.5z"/>
</g>
<path d="M48.2 151.4h7.2" fill="none" stroke="#373435" stroke-width=".21"/>
<g fill="#373435">
<path d="M53.8 151l1.6 .4-1.6 .4z"/>
<path d="M48.2 151.4l1.6-.4v.8z"/>
</g>
<path d="M43.8 143.6v3.8M48.2 150.3v2.1" fill="none" stroke="#373435" stroke-width=".21"/>
<path d="M43.8 143.6l.5 1.6h-.9z" fill="#373435"/>
<path d="M43.8 139.2v3.8" fill="none" stroke="#373435" stroke-width=".21"/>
<path d="M43.4 141.4h.9l-.5 1.6z" fill="#373435"/>
<path d="M24.8 39.6h20.7M36.8 117h3.3M38.4 111.1v5.9" fill="none" stroke="#373435" stroke-width=".21"/>
<g fill="#373435">
<path d="M38 115.4h.8l-.4 1.6z"/>
<path d="M38.4 111.1l.4 1.6h-.8z"/>
</g>
<path d="M38.4 59.8v51.3" fill="none" stroke="#373435" stroke-width=".21"/>
<g fill="#373435">
<path d="M38 109.6h.8l-.4 1.5z"/>
<path d="M38.4 59.8l.4 1.5h-.8z"/>
</g>
<path d="M36.8 59.8h3.3M38.4 53.3v6.5" fill="none" stroke="#373435" stroke-width=".21"/>
<g fill="#373435">
<path d="M38 58.2h.8l-.4 1.6z"/>
<path d="M38.4 53.3l.4 1.5h-.8z"/>
</g>
<path d="M36.8 53.3h3.3M38.4 47.4v5.9" fill="none" stroke="#373435" stroke-width=".21"/>
<g fill="#373435">
<path d="M38 51.7h.8l-.4 1.6z"/>
<path d="M38.4 47.4l.4 1.6h-.8z"/>
</g>
<path d="M38.4 39.6v7.8M36.8 47.4h3.3" fill="none" stroke="#373435" stroke-width=".21"/>
<g fill="#373435">
<path d="M38 45.9h.8l-.4 1.5z"/>
<path d="M38.4 39.6l.4 1.5h-.8z"/>
</g>
<path d="M36.8 111.1h3.3M55.4 150.3v2.1M55.4 151.4h102.7" fill="none" stroke="#373435" stroke-width=".21"/>
<g fill="#373435">
<path d="M55.4 151.4l1.5-.4v.8z"/>
<path d="M156.6 151l1.5 .4-1.5 .4z"/>
</g>
<path d="M158.1 151.4h7.2" fill="none" stroke="#373435" stroke-width=".21"/>
<g fill="#373435">
<path d="M163.7 151l1.6 .4-1.6 .4z"/>
<path d="M158.1 151.4l1.6-.4v.8z"/>
</g>
<path d="M158.1 150.3v2.1M165.3 150.3v2.1" fill="none" stroke="#373435" stroke-width=".21"/>
<text font-size="8" x="59" y="53.2">YOUR FIRE RISK TODAY IS</text>
<g font-size="7.1" fill="#373435">
<text x="115.8" y="249.4">INFORMATION SIGN</text>
<text x="174.8" y="272.8">TC2370</text>
</g>
<text font-size="5.3" fill="#373435" x="99.5" y="258.1">YOUR FIRE RISK TODAY (ELECTRONIC)</text>
<g font-size="4.2" fill="#373435">
<text x="100.6" y="267.2">APPROVED AS OFFICIAL TRAFFIC SIGN</text>
<text x="174.7" y="285.6">A</text>
</g>
<g font-size="3.5" fill="#373435">
<text x="19.1" y="179.9">Colour Legend</text>
<text x="81.5" y="180.6">Notes:</text>
<text x="81.5" y="185.3">1. Fire danger warning signs are to be used to inform of the fire rating in</text>
<text x="26.5" y="187.5">Retroreflective white</text>
<text x="86.5" y="189.2">the surrounding area.</text>
<text x="81.5" y="194">2. The fire danger legend to be Highway Gothic Wide 33 mm high (e.g.</text>
<text x="86.5" y="197.9">EXTREME).</text>
<text x="81.5" y="202.6">3. * Font to be Highway Gothic Regular.</text>
<text x="81.5" y="207.4">4. For the indication meter, a colour overlay film should be used over a</text>
<text x="86.5" y="211.3">Class 1W retroreflective white sheeting.</text>
<text x="81.5" y="220.8">6. The dimensions of the programmable LED plate are approximate</text>
<text x="81.5" y="216">5. For LED indicators details see page 2.</text>
<text x="86.5" y="224.7">depending on the manufacturer’s specifications.</text>
<text x="81.5" y="229.4">7. For static version of the sign refer to TC2369.</text>
<text x="26.5" y="236.2">Black</text>
<text x="21.6" y="267.9">Department of Transport and Main Roads</text>
<text x="17.7" y="271.8">Infrastructure Management &amp; Delivery Division</text>
<text x="16.7" y="280.6">Designed</text>
<text x="42.7" y="280.6">Checked</text>
<text x="69.7" y="280.6">Scale</text>
<text x="98.5" y="281.3">PRINCIPAL ENGINEER</text>
<text x="154.7" y="276.2">19/09/22</text>
<text x="157.4" y="281.2">Date</text>
<text x="16.9" y="284.8">RH 09/22</text>
<text x="43.3" y="284.9">JP 09/22</text>
<text x="69.7" y="285.2">Not to Scale</text>
<text x="98.5" y="284.8">(Traffic Engineering)</text>
</g>
<g font-size="3.5">
<text x="26.5" y="194.3">MODERATE</text>
<text x="26.5" y="198.1">PANTONE 368 C</text>
<text x="26.5" y="204.3">HIGH</text>
<text x="26.5" y="208.1">PANTONE 7405 C</text>
<text x="26.5" y="215.2">EXTREME</text>
<text x="26.5" y="218.9">PANTONE 151 C</text>
<text x="26.6" y="225.3">CATASTROPHIC</text>
<text x="26.5" y="229.1">PANTONE 485 C</text>
</g>
<g font-size="3.2" fill="#373435">
<text x="103.1" y="33.9">1800</text>
<text x="171.4" y="38.4">R150</text>
<text x="32" y="44.6">120</text>
<text x="42.1" y="47.9">30</text>
<text x="32.5" y="51.5">90*</text>
<text x="32" y="57.6">100</text>
<text x="32" y="86.6">790</text>
<text x="18.5" y="92.8">1600</text>
<text x="33.7" y="115.2">90</text>
<text x="32" y="127.5">290</text>
<text x="32" y="140.9">120</text>
<text x="42" y="139">10</text>
<text x="49.2" y="150.3">110</text>
<text x="103.1" y="150.3">1580</text>
<text x="159" y="150.3">110</text>
<text x="181.4" y="278.7">Page 1/2</text>
</g>
<g font-size="3.2">
<text x="170.8" y="69.8">Fire risk status</text>
<text x="170.8" y="73.4">indicator</text>
<text x="170.8" y="90.6">Light up status</text>
<text x="170.8" y="94.2">indicator</text>
<text x="170.7" y="111.3">No rating indicator</text>
<text x="170.8" y="125.6">Programmable LED</text>
<text x="170.8" y="129.2">(optional)</text>
</g>
</svg>
